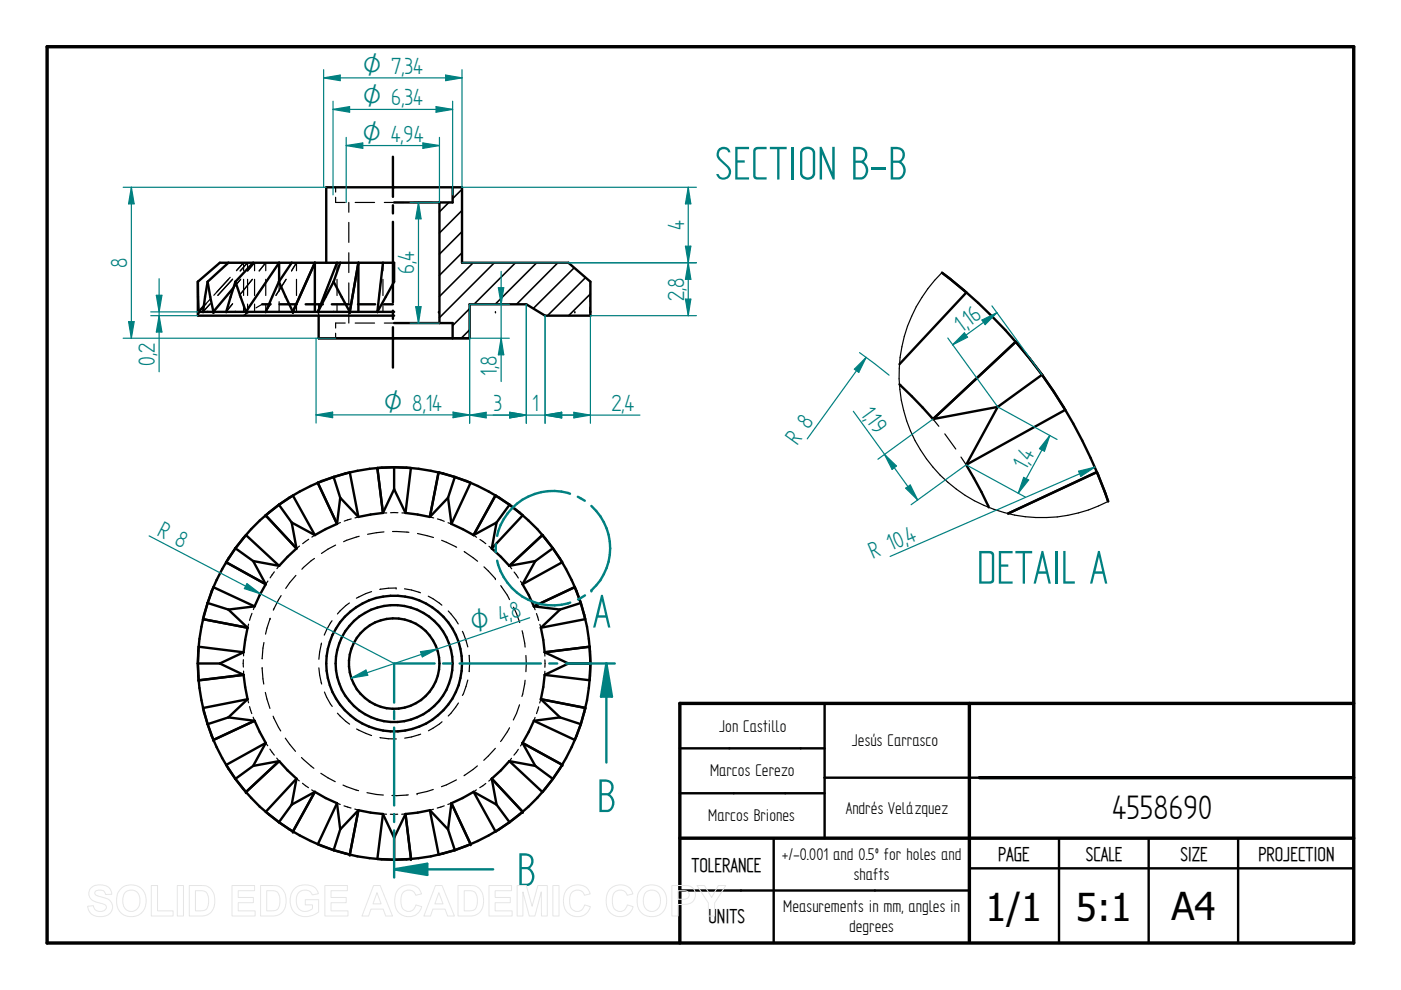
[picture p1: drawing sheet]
<svg xmlns="http://www.w3.org/2000/svg" width="297mm" height="210mm" viewBox="0 0 297 210" stroke-linecap="round" stroke-linejoin="round" font-family="sans-serif">
<path d="M10 9.9h277v190h-277zM205.5 149.1v50.5M287 149.1h-142.9v50.8M144.1 177.7h142.9M207.6 164.9h79.4" fill="none" stroke="#000" stroke-width=".72"/>
<g fill="none" stroke="#000" stroke-width=".51">
<path d="M83.6 39.7h-14.4v16M41.9 59.7l.2 6.4M41.9 59.7v7.2h41.7M44 59.7l1.3 6.4M44 59.7l-1 6.4M48.4 55.7l-4.4 4M49.9 59.7l2.3 6.4M49.9 59.7l-1.9 6.4M53.7 55.7l-3.8 4M59.1 59.7l3 6.4 4.7-10.4v10.4M59.1 59.7l-2.8 6.4M59.2 59.7v-4l-7 10.4"/>
<path d="M61.8 55.7l-2.7 4M70.7 59.7l3.5 6.4 1.8-10.4v10.4M71.5 55.7l-4.1 10.4 3.3-6.4M72.1 55.7l-1.4 4M81.2 55.7l-1.2 10.4 3.6-6.4v-4h-37l-4.7 4M41.9 66.1h41.7M43.2 64.9l-1.1 1.2M49.5 61l-4.2 5.1M67.6 66.9v4.8h32M83.6 99.1l-3.6 .1 1.2 9.6M83.6 99.1v4.6M83.6 99.1l3.5 .1-1.1 9.6"/>
<path d="M83.6 99.1a41 41 0 0 0-12.9 2M83.6 99.1a41.5 41.5 0 0 1 12.8 2M47.9 119.2l8.4 4.7M49.9 116.2a40.8 40.8 0 0 0-5.9 11.6M49.9 116.2l2.3-2.7 7 6.5M49.9 116.2l3.8 2.8M49.9 116.2l-1.9 3 8.3 4.7M53.7 119l5.5 1M53.7 119l2.6 4.9M56.3 109.3l6.6 7M59.1 107a40.5 40.5 0 0 0-9.2 9.2M59.1 107l3-1.9 4.7 8.4"/>
<path d="M59.1 107l2.7 3.8M59.1 107l-2.8 2.3 6.6 7M61.8 110.8l5 2.7M61.8 110.8l1.1 5.5M62.9 116.3l-3.7 3.7M70.7 101.1l-3.4 1.3 4.2 8.7M70.7 101.1l3.5-.9 1.8 9.4M70.7 101.1l1.4 4.4M70.7 101.1a40.6 40.6 0 0 0-11.6 5.9M71.5 111.1l-4.7 2.4M72.1 105.5l-.6 5.6M72.1 105.5l3.9 4.1"/>
<path d="M81.2 108.8l-5.2 .8M83.6 103.7l2.4 5.1M83.6 103.7l-2.4 5.1M86 108.8l5.1 .8M93 100.2l-1.9 9.4M95 105.5l.7 5.6M95 105.5l-3.9 4.1M95.7 111.1l4.7 2.4M96.4 101.1l-3.4-.9-1.9 9.4M96.4 101.1l3.4 1.3-4.1 8.7M96.4 101.1l-1.4 4.4M96.4 101.1a40.6 40.6 0 0 1 11.6 5.9"/>
<path d="M104.3 116.3l3.7 3.7M105 105l-4.6 8.5M105.3 110.8l-1 5.5M105.3 110.8l-4.9 2.7M108 107l2.8 2.3-6.5 7M108 107l-2.7 3.8M108 107a41.7 41.7 0 0 1 9.2 9.2M108 107l-2.9-1.9-4.7 8.4M113.5 119l-2.7 4.9M113.5 119l-5.5 1M117.2 116.2l2 3-8.4 4.7M117.2 116.2l-3.7 2.8"/>
<path d="M117.2 116.2l-2.2-2.8-7 6.6M117.2 116.2a42.2 42.2 0 0 1 5.9 11.6M44 127.8l-1 3.5 9.5 1.8M44 127.8a41.5 41.5 0 0 0-2.1 12.9M44 127.8l1.3-3.3 8.7 4.1M44 127.8l4.4 1.4M48.4 129.2l4.1 3.9M51.6 138.3l-9.5-1.2-.2 3.6M51.6 138.3l-5 2.4M52.5 133.1l-.9 5.2M54 128.6l-5.6 .6M56.3 123.9l-2.3 4.7"/>
<path d="M110.8 123.9l1.3 2.3 1.1 2.4M113.2 128.6l5.5 .6M114.7 133.1l.5 2.6 .3 2.6M115.5 138.3l5 2.4M115.5 138.3l9.5-1.2 .2 3.6M118.7 129.2l-4 3.9M121.9 124.5l-8.7 4.1M123.1 127.8l-1.2-3.3-8.7 4.1M123.1 127.8l1 3.5-9.4 1.8M123.1 127.8l-4.4 1.4M123.1 127.8a40.1 40.1 0 0 1 2.1 12.9M41.9 140.7l.2 3.5 9.5-1.1"/>
<path d="M41.9 140.7h4.7M41.9 140.7a41.5 41.5 0 0 0 2.1 12.8M44 153.5a40.6 40.6 0 0 0 5.9 11.6M46.6 140.7l5 2.4M48.4 152.1l5.6 .7M48.4 152.1l-4.4 1.4M51.6 143.1l.9 5.2M51.6 143.1l-9.5 1.2M52.5 148.3l-4.1 3.8M52.5 148.3l-9.5 1.8 1 3.4M54 152.8l-8.7 4.1-1.3-3.4M54 152.8l2.3 4.7"/>
<path d="M56.3 157.5l-2.6 4.9M56.3 157.5l-8.3 4.7 1.9 2.9M110.8 157.5l2.7 4.9M110.8 157.5l8.4 4.7-2 2.9M110.8 157.5l8.4 4.6M113.2 152.8l-2.4 4.7M113.2 152.8l8.7 4.1 1.2-3.4M114.7 148.3l9.4 1.8M114.7 148.3l9.4 1.8-1 3.4M114.7 148.3l4 3.8M115.5 143.1l-.8 5.2M118.7 152.1l-5.5 .7"/>
<path d="M118.7 152.1l4.4 1.4M120.5 140.7l-5 2.4M120.5 140.7h4.7M123.1 153.5a42.6 42.6 0 0 1-5.9 11.6M125.2 140.7a42.9 42.9 0 0 1-2.1 12.8M125.2 140.7l-.2 3.5-9.5-1.1M144.1 158.7h30.7M174.8 149.1v28.6M49.9 165.1a41.7 41.7 0 0 0 9.2 9.2M53.7 162.4l-3.8 2.7M59.1 174.3a42.2 42.2 0 0 0 11.6 6M59.2 161.4l-7 6.5-2.3-2.8"/>
<path d="M59.2 161.4l-5.5 1M59.2 161.4l3.7 3.7M61.8 170.6l-2.7 3.7M62.9 165.1l-6.6 7 2.8 2.2M62.9 165.1l-1.1 5.5M66.8 167.9l2.2 1.3 2.5 1.1M66.8 167.9l-4.7 8.4-3-2M66.8 167.9l-5 2.7M71.5 170.3l-4.1 8.7 3.3 1.3M71.5 170.3l.6 5.6M72.1 175.9l-1.4 4.4M76 171.8l2.6 .5 2.6 .3"/>
<path d="M76 171.8l-1.8 9.4-3.5-.9M76 171.8l-3.9 4.1M81.2 172.6l-1.2 9.5 3.6 .2M81.2 172.6l2.4 5M83.6 177.6v4.7M86 172.6l1.2 9.5-3.6 .2M86 172.6l-2.4 5M91.1 171.8l-5.1 .8M91.1 171.8l1.9 9.4 3.4-.9M91.1 171.8l3.9 4.1M95 175.9l1.4 4.4M95.7 170.3l-.7 5.6"/>
<path d="M95.7 170.3l4.1 8.7-3.4 1.3M100.4 167.9l4.7 8.4 2.9-2M100.4 167.9l4.9 2.7M100.4 167.9l-4.7 2.4M104.3 165.1l6.5 7-2.8 2.2M104.3 165.1l1 5.5M105.3 170.6l2.7 3.7M108 161.4l5.5 1M108 161.4l7 6.5 2.2-2.8M108 161.4l-1.8 1.9-1.9 1.8M108 174.3a42.2 42.2 0 0 1-11.6 6M113.5 162.4l3.7 2.7"/>
<path d="M117.2 165.1a40 40 0 0 1-9.2 9.2M144.1 168.2h30.7M164 177.7v22.2M207.6 164.9h-32.8M224.5 177.7v22.2M243.5 177.7v22.2M262.5 177.7v22.2M70.7 180.3a40.1 40.1 0 0 0 12.9 2M96.4 180.3a40.7 40.7 0 0 1-12.8 2M144.1 188.8h61.4M205.5 184.1h81.5"/>
<circle cx="83.6" cy="140.7" r="14.4"/>
<circle cx="83.6" cy="140.7" r="9.6"/>
<circle cx="83.6" cy="140.7" r="12.4"/>
</g>
<g fill="none" stroke="#000" stroke-width=".25">
<path d="M71.2 39.7v1M48.8 58.8l-3.5 3.8M51 59.3l-1.5 1.7M51.1 59.2l-2.9 3.4M51.6 55.7l-1.4 1.5M51.6 55.7v1.7M51.6 59.2v3.5M51.6 55.7l-1.5 1.7M52.5 57.4v-1.7l-1.6 1.7M52.5 59.2v3.5M54 55.7v1.7M54 59.2v3.5"/>
<path d="M54 55.7l-1.5 1.7M54 55.7l-1.5 1.8M56.3 57.4v-1.7l-1.4 1.7M56.3 59.2v3.5M56.8 59.2l-2.3 3.4M59.2 59.7v2.1M59.2 55.7l-1.2 1.7M62.9 57.4v-1.7l-1.1 1.7M62.9 59.2v3.5M70.1 59.2l-1.4 3.4M71.2 41.8v1.1h2M71.5 57.4v-1.7l-.7 1.7"/>
<path d="M71.5 59.2v3.5M74 42.9v2.1M74 47.2v4.2M74 53.6v4.2M74 60v4.2M75.3 42.9h4.1M80.8 59.2l-.4 3.4M81.2 57.4v-1.7l-.2 1.7M81.2 59.2v3.5M81.5 42.9h4.1M87.7 42.9h4.1M93.9 42.9h2.1"/>
<path d="M43 66.1h.1M43.7 64.4l-1.6 1.7M44.6 63.4l-1.4 1.5M44.6 64.4l-1.6 1.7M46.2 62.6l3.1-3.4-3.1 3.5M46.7 64.4l-1.4 1.7M47.9 66.1h.1M48 66.1h.1M49.3 64.4l-1.4 1.7M49.3 64.4l-1.3 1.7M50.8 62.6l2.7-3.4-2.7 3.5M51.6 64.5v1.6"/>
<path d="M52.5 64.5v1.6M52.9 66.1l-1.3 .8M53.3 64.4l-1.1 1.7M54 64.5v1.6M55.6 64.5l-1.3 .8M56.3 66.1h.1M56.3 64.5v1.6M57.4 64.4l-1.1 1.7M58.5 62.6l2.2-3.4-2.2 3.5M59.2 64v2.1M62.9 64.5v1.6M67.3 66.1h.1"/>
<path d="M67.4 66.1h.1M67.6 64.5v.8M67.6 66.1v.8M68 64.4l-.7 1.7M71.2 70.7v1M71.5 64.5v1.6M73.2 68.5h-2v1.1M74 66.4v2.1M75.3 68.5h4.1M80 66.1h.1M80.2 64.4l-.2 1.7M81.2 64.5v1.6"/>
<path d="M81.5 68.5h4.1M87.7 68.5h4.1M93.9 68.5h2.1M59.2 120l-.5 .6M63.5 115.8l-.6 .5M65.4 114.3l-1.2 1M66.7 118.4l-2.7 2.3M66.8 113.5l-.7 .4M71.2 115.6l-3 1.7M72.2 110.8l-.7 .3M74.5 110l-1.5 .5M76 109.6l-.7 .2"/>
<path d="M76.2 113.7l-3.3 1.2M81.2 108.8h.8M81.4 112.8l-3.5 .5M83.2 112.7l3.5 .2M84.4 108.7h-1.6M85.2 108.8h.8M88.5 113.1l3.4 .9M91.1 109.6l.8 .2M92.7 110l1.5 .5M93.6 114.6l3.2 1.4M95 110.8l.7 .3M98.4 116.9l2.9 2.1"/>
<path d="M100.4 113.5l.6 .4M101.8 114.4l1.2 .9M103.7 115.8l.6 .5M108 120l.5 .6M51.6 139.9v1.5M51.6 138.3v.8M52.7 132.3l-.2 .8M53.4 130l-.5 1.5M54 128.6l-.3 .6M56 136.2l-.4 3.5M56.8 123.2l-.5 .7M57.3 131.1h.1"/>
<path d="M57.3 131.1l-1 3.4M58.2 121.2l-.9 1.3M59.6 126.3l-1.6 3.1M62.7 122l-2.1 2.8M68.2 136.4l-.6 3.4M70.4 131.6l-1.7 3.1M74.1 127.8l-.8 .6-1.8 1.8M78.8 125.4l-3.2 1.4M84 124.7h.1M84 124.7l-3.5 .3M85.8 124.8l1.4 .3 2 .6M90.8 126.4l2.9 1.9"/>
<path d="M95 129.5l2.2 2.8M98 133.9l1.2 3.3M99.5 138.9v3.5M102.6 120.2l2.4 2.5M105 122.7h.1M106.2 124.2l1.8 2.9M108.9 128.7l1.3 3.3M109 121.3l.9 1.3M110.4 123.2l.4 .7M110.7 133.7l.6 3.5M111.5 139v3.4M113.2 128.6l.3 .7"/>
<path d="M113.7 130.1l.5 1.5M114.5 132.4l.2 .7M115.5 138.3v.8M115.5 139.9v1.6M51.6 142.3v.8M52.5 148.3l.2 .7M52.9 149.8l.5 1.5M53.7 152.1l.3 .7M55.6 141.5l.3 3.5M56.3 146.8l.9 3.4M56.3 157.5l.5 .6M57.2 158.8l1 1.3"/>
<path d="M57.9 151.8l1.6 3.2M60.5 156.5l2.2 2.8M67.6 141.6l.6 3.4M68.8 146.7l.5 1.1 1.1 2M71.5 151.2l2.6 2.3M75.6 154.6l3.2 1.4M80.6 156.4l3.4 .3M89.2 155.7l-3.4 .8M93.7 153l-2.9 1.9M97.2 149.1l-2.2 2.7M99.2 144.2l-1.2 3.2M105 158.7l-2.4 2.5"/>
<path d="M108 154.3l-1.9 2.9M109.9 158.9l-.9 1.2M110.1 149.4l-1.3 3.3M110.8 157.5l-.4 .7M111.3 144.2l-.6 3.5M113.5 152.1l-.3 .7M114.2 149.9l-.5 1.4M114.7 148.3l-.3 .8M115.5 142.3v.8M58.7 160.7l.5 .7M62.9 165.1l.6 .5M63.9 160.6l2.6 2.3"/>
<path d="M64.1 166.1l1.3 .9M66.1 167.5l.7 .4M68 164l3.1 1.7M71.5 170.3l.6 .3M72.7 166.5l3.3 1.1M72.9 170.9l1.5 .4M75.2 171.5l.8 .3M77.8 168.1l3.5 .5M81.2 172.6h.8M84.3 172.6h-1.5M86 172.6h-.8M86.6 168.5l-3.5 .2"/>
<path d="M88.4 168.3h.1M91.9 167.4l-3.5 .9M91.9 171.6l-.8 .2M94.2 170.9l-1.5 .4M95.7 170.3l-.7 .3M96.8 165.4l-3.2 1.4M101 167.5l-.6 .4M101.2 162.4l-2.8 2.1M103 166.1l-1.3 .9M104.3 165.1l-.7 .5M108.5 160.8l-.5 .6"/>
</g>
<g fill="#000">
<circle cx="42.1" cy="66.1" r=".25"/>
<circle cx="45.3" cy="66.1" r=".25"/>
<circle cx="52.2" cy="66.1" r=".25"/>
<circle cx="62.1" cy="66.1" r=".25"/>
<circle cx="74.2" cy="66.1" r=".25"/>
<circle cx="80" cy="99.2" r=".25"/>
<circle cx="48" cy="119.2" r=".25"/>
<circle cx="56.3" cy="109.3" r=".25"/>
<circle cx="67.4" cy="102.4" r=".25"/>
<circle cx="93" cy="100.2" r=".25"/>
<circle cx="105.1" cy="105.1" r=".25"/>
<circle cx="115" cy="113.5" r=".25"/>
<circle cx="43" cy="131.3" r=".25"/>
<circle cx="121.9" cy="124.5" r=".25"/>
<circle cx="125" cy="137.1" r=".25"/>
<circle cx="42.1" cy="144.2" r=".25"/>
<circle cx="45.3" cy="156.9" r=".25"/>
<circle cx="124.1" cy="150.1" r=".25"/>
<circle cx="52.2" cy="167.9" r=".25"/>
<circle cx="62.1" cy="176.3" r=".25"/>
<circle cx="99.8" cy="179" r=".25"/>
<circle cx="110.8" cy="172.1" r=".25"/>
<circle cx="119.2" cy="162.2" r=".25"/>
<circle cx="74.2" cy="181.2" r=".25"/>
<circle cx="87.1" cy="182.1" r=".25"/>
</g>
<path d="M129.4 116.2a12.1 12.1 0 0 1-4 9" fill="none" stroke="#008080" stroke-width=".51"/>
<circle cx="125.4" cy="125.2" r=".25" fill="#008080"/>
<g fill="none" stroke="#008080" stroke-width=".51">
<path d="M105.2 115.4v1.7M105.4 118.9a12 12 0 0 0 15.5 8.9M120.9 104.7a12 12 0 0 0-15.5 8.9M122.5 105.3l1.5 .9M125.4 107.3a12.2 12.2 0 0 1 4 8.9M124 126.2l-1.4 .9M83.6 150.7v1.8M83.6 154.3v16.5M92.2 140.7h-8.6v8.3M93.9 140.7h1.8M97.4 140.7h17.3M116.5 140.7h1.6"/>
<path d="M120 140.7h8.6M83.6 172.6v1.7M83.6 176.1v8.2h21"/>
</g>
<path d="M199.7 57.8a30.3 30.3 0 0 0-3.3 39.5 30.3 30.3 0 0 0 38.6 9M197.8 88.9l1.2 1.5M200.3 92l2.3 3.2M203.7 96.9l1.1 1.7" fill="none" stroke="#000" stroke-width=".25"/>
<path d="M190.7 77.2l14.2-15.2-5.2-4.2a104.6 104.6 0 0 1 21.2 21.7M215.3 72.4l-17.5 16.5M220.9 79.5a104.4 104.4 0 0 1 14 26.8l-2.3-6.2-18.9 8.8 18.8-8.8M220.9 79.5l-5.5-7-17.6 16.4M220.9 79.5l4.9 7.4-21 11.7M220.9 79.5l-9.4 6.8M190.7 81.5l2.6 2.5 4.5 4.9M204.8 98.6a73.2 73.2 0 0 1 4.8 9M211.5 86.3l-13.7 2.6M211.5 86.3l-6.7 12.3" fill="none" stroke="#000" stroke-width=".51"/>
<g fill="#000">
<circle cx="215.4" cy="72.5" r=".25"/>
<circle cx="232.6" cy="100.1" r=".25"/>
</g>
<path d="M83.6 184.3l7-1.2v2.4z" fill="#008080"/>
<path d="M128.6 140.7v21M83.6 184.3l7-1.2v2.4z" fill="none" stroke="#008080" stroke-width=".51"/>
<path d="M128.6 140.7l1.1 7h-2.3z" fill="#008080"/>
<path d="M128.6 140.7l1.1 7h-2.3zM128.6 140.7h1.7M83.6 184.3v1.8" fill="none" stroke="#008080" stroke-width=".51"/>
<g fill="none" stroke="#000" stroke-width=".34">
<path d="M95.2 42.9l-2 2M98 40.1l-2 2M98 44.6l-4.8 4.8M98 49.1l-4.8 4.8M98 53.6l-4.8 4.8M100.3 55.7l-7.1 7.2M104.8 55.7l-11.6 11.7M109.3 55.7l-8.8 8.8M113.8 55.7l-8.8 8.8M118.3 55.7l-8.8 8.8M121.7 56.8l-8.6 8.6M124.2 58.8l-8.1 8.1"/>
<path d="M99.6 65.4l-3.6 3.6M99.6 69.9l-1.8 1.8M125.2 62.3l-4.6 4.6M125.2 66.8l-.2 .1"/>
</g>
<path d="M83.6 39.7h14.4v16h22.5l4.7 4v7.2h-9.6l-4-2.4h-12v7.2h-16M96 39.7v3.2h-12.4M93.2 42.9v25.6M83.6 68.5h12.4v3.2" fill="none" stroke="#000" stroke-width=".51"/>
<path d="M125.2 59.7v1.1M93 66.1h.1M105 66.1h.1M105.1 66.1h.1M121.9 66.1h.1M125 66.1h.1M125 65.1v1M125.1 66.1h.1M125.1 61.9v2.1" fill="none" stroke="#000" stroke-width=".25"/>
<path d="M187.5 96.4l2.6 2.4-1 .7zM197.8 88.9l-11.7 8.5M204.8 98.6l-11.6 8.4" fill="none" stroke="#008080" stroke-width=".25"/>
<path d="M187.5 96.4l2.6 2.4-1 .7z" fill="#008080"/>
<path d="M192 103.5l1-.7 1.6 3.2z" fill="none" stroke="#008080" stroke-width=".25"/>
<path d="M192 103.5l1-.7 1.6 3.2z" fill="#008080"/>
<path d="M180.9 87.2l13.7 18.8M204.8 98.6l12.6 6.8M211.5 86.3l12.6 6.9M222.6 92.3l-1.2 3.4-1-.6z" fill="none" stroke="#008080" stroke-width=".25"/>
<path d="M222.6 92.3l-1.2 3.4-1-.6z" fill="#008080"/>
<path d="M217 101.2l1.1 .6-2.2 2.8z" fill="none" stroke="#008080" stroke-width=".25"/>
<path d="M217 101.2l1.1 .6-2.2 2.8z" fill="#008080"/>
<path d="M201 71.7l10.5 14.6M208.2 67.9l3.2-1.6-2.5 2.5zM210.3 64.9l10.6 14.6M222.6 92.3l-6.7 12.3" fill="none" stroke="#008080" stroke-width=".25"/>
<path d="M208.2 67.9l3.2-1.6-2.5 2.5z" fill="#008080"/>
<path d="M204.5 70.6l.6 .9-3.1 1.6z" fill="none" stroke="#008080" stroke-width=".25"/>
<path d="M204.5 70.6l.6 .9-3.1 1.6z" fill="#008080"/>
<path d="M211.4 66.3l-9.4 6.8M112.3 131l-37.8 12.8M74.5 143.8l3.1-1.7 .4 1.1z" fill="none" stroke="#008080" stroke-width=".25"/>
<path d="M55.6 64.5h1.8M59.3 64.5h3.6M64.8 64.5h3.6M70.4 64.5h3.6M75.9 64.5h3.6M81.4 64.5h1.9" fill="none" stroke="#000" stroke-width=".51"/>
<path d="M74.5 143.8l3.1-1.7 .4 1.1z" fill="#008080"/>
<path d="M89.2 138.2l3.5-.6-3.2 1.7z" fill="none" stroke="#008080" stroke-width=".25"/>
<path d="M89.2 138.2l3.5-.6-3.2 1.7z" fill="#008080"/>
<path d="M83.3 33.2v8.5M83.3 43.5v1.8M83.3 47v17.1M83.3 65.9v1.7M83.3 69.4v8.5" fill="none" stroke="#000" stroke-width=".51"/>
<path d="M68.6 14.8v24.9M94.5 15.9l3.5 .6-3.5 .6zM98 14.8v24.9" fill="none" stroke="#008080" stroke-width=".25"/>
<path d="M94.5 15.9l3.5 .6-3.5 .6z" fill="#008080"/>
<path d="M68.6 16.5l3.5-.6v1.2z" fill="none" stroke="#008080" stroke-width=".25"/>
<path d="M68.6 16.5l3.5-.6v1.2z" fill="#008080"/>
<path d="M68.6 16.5h29.4M70.6 21.5v19.8M92.5 22.6l3.5 .6-3.5 .6zM96 21.5v19.8" fill="none" stroke="#008080" stroke-width=".25"/>
<path d="M92.5 22.6l3.5 .6-3.5 .6z" fill="#008080"/>
<path d="M70.6 23.2l3.5-.6v1.2z" fill="none" stroke="#008080" stroke-width=".25"/>
<path d="M70.6 23.2l3.5-.6v1.2z" fill="#008080"/>
<path d="M70.6 23.2h25.4M228.7 99.9l3.4-.8-3 1.9zM232.1 99.1l-43.4 18.9" fill="none" stroke="#008080" stroke-width=".25"/>
<path d="M228.7 99.9l3.4-.8-3 1.9z" fill="#008080"/>
<path d="M31.6 113.6l52 27.1M52.4 123.7l2.8 2.2-3.4-1.1z" fill="none" stroke="#008080" stroke-width=".25"/>
<path d="M52.4 123.7l2.8 2.2-3.4-1.1z" fill="#008080"/>
<path d="M98 39.7h49.7M98 55.7h49.7M145.3 52.2h1.2l-.6 3.5z" fill="none" stroke="#008080" stroke-width=".25"/>
<path d="M145.3 52.2h1.2l-.6 3.5z" fill="#008080"/>
<path d="M145.9 39.7l.6 3.5h-1.2z" fill="none" stroke="#008080" stroke-width=".25"/>
<path d="M145.9 39.7l.6 3.5h-1.2z" fill="#008080"/>
<path d="M145.9 39.7v16M86.9 42.9h6.3M88.7 42.9l.6 3.5h-1.2zM86.9 68.5h6.3" fill="none" stroke="#008080" stroke-width=".25"/>
<path d="M88.7 42.9l.6 3.5h-1.2z" fill="#008080"/>
<path d="M88.1 65h1.2l-.6 3.5z" fill="none" stroke="#008080" stroke-width=".25"/>
<path d="M88.1 65h1.2l-.6 3.5z" fill="#008080"/>
<path d="M88.7 42.9v25.6M99.6 64.5v25.2M111.6 64.5v25.2M99.6 88l3.5-.6v1.2z" fill="none" stroke="#008080" stroke-width=".25"/>
<path d="M99.6 88l3.5-.6v1.2z" fill="#008080"/>
<path d="M108.1 87.4l3.5 .6-3.5 .6z" fill="none" stroke="#008080" stroke-width=".25"/>
<path d="M108.1 87.4l3.5 .6-3.5 .6z" fill="#008080"/>
<path d="M115.6 66.9v22.8M125.2 66.9v22.8M99.6 88h12M115.6 88l3.5-.6v1.2z" fill="none" stroke="#008080" stroke-width=".25"/>
<path d="M115.6 88l3.5-.6v1.2z" fill="#008080"/>
<path d="M121.7 87.4l3.5 .6-3.5 .6z" fill="none" stroke="#008080" stroke-width=".25"/>
<path d="M121.7 87.4l3.5 .6-3.5 .6z" fill="#008080"/>
<path d="M67 71.7v18M99.6 71.7v18M96.1 87.4l3.5 .6-3.5 .6zM115.6 88h20.1" fill="none" stroke="#008080" stroke-width=".25"/>
<path d="M96.1 87.4l3.5 .6-3.5 .6z" fill="#008080"/>
<path d="M67 88l3.5-.6v1.2z" fill="none" stroke="#008080" stroke-width=".25"/>
<path d="M67 88l3.5-.6v1.2z" fill="#008080"/>
<path d="M120.5 55.7h27.2M125.2 66.9h22.5M145.3 63.4h1.2l-.6 3.5zM67 88h32.6" fill="none" stroke="#008080" stroke-width=".25"/>
<path d="M145.3 63.4h1.2l-.6 3.5z" fill="#008080"/>
<path d="M145.9 55.7l.6 3.5h-1.2z" fill="none" stroke="#008080" stroke-width=".25"/>
<path d="M145.9 55.7l.6 3.5h-1.2z" fill="#008080"/>
<path d="M145.9 55.7v11.2M111.6 64.5v25.2M115.6 66.9v22.8M108.1 87.4l3.5 .6-3.5 .6z" fill="none" stroke="#008080" stroke-width=".25"/>
<path d="M108.1 87.4l3.5 .6-3.5 .6z" fill="#008080"/>
<path d="M115.6 88l3.5-.6v1.2z" fill="none" stroke="#008080" stroke-width=".25"/>
<path d="M115.6 88l3.5-.6v1.2z" fill="#008080"/>
<path d="M73.4 29.1v13.8M89.7 30.3l3.5 .6-3.5 .6zM93.2 29.1v13.8M104.6 88h18" fill="none" stroke="#008080" stroke-width=".25"/>
<path d="M89.7 30.3l3.5 .6-3.5 .6z" fill="#008080"/>
<path d="M73.4 30.9l3.5-.6v1.2z" fill="none" stroke="#008080" stroke-width=".25"/>
<path d="M73.4 30.9l3.5-.6v1.2z" fill="#008080"/>
<path d="M73.4 30.9h19.8M181.1 78.3l2.5-2.5-1.5 3.2zM182.2 74.8l6.3 4.7M183.6 75.8l-12.4 17.2" fill="none" stroke="#008080" stroke-width=".25"/>
<path d="M181.1 78.3l2.5-2.5-1.5 3.2z" fill="#008080"/>
<path d="M26.1 39.7h43.1M27.9 39.7l.5 3.5h-1.1zM26.1 71.7h45.1" fill="none" stroke="#008080" stroke-width=".25"/>
<path d="M27.9 39.7l.5 3.5h-1.1z" fill="#008080"/>
<path d="M27.3 68.2h1.1l-.5 3.5z" fill="none" stroke="#008080" stroke-width=".25"/>
<path d="M27.3 68.2h1.1l-.5 3.5z" fill="#008080"/>
<path d="M27.9 39.7v32M99.6 71.7h8.4M99.6 64.5h8.4M106.3 71.7l.5 3.5h-1.1z" fill="none" stroke="#008080" stroke-width=".25"/>
<path d="M106.3 71.7l.5 3.5h-1.1z" fill="#008080"/>
<path d="M105.7 61h1.1l-.5 3.5z" fill="none" stroke="#008080" stroke-width=".25"/>
<path d="M105.7 61h1.1l-.5 3.5z" fill="#008080"/>
<path d="M106.3 57.5v23.4M32 66.1h9.9M32 66.9h9.9M33.1 62.6h1.2l-.6 3.5z" fill="none" stroke="#008080" stroke-width=".25"/>
<path d="M33.1 62.6h1.2l-.6 3.5z" fill="#008080"/>
<path d="M33.7 66.9l.6 3.5h-1.2z" fill="none" stroke="#008080" stroke-width=".25"/>
<path d="M33.7 66.9l.6 3.5h-1.2z" fill="#008080"/>
<path d="M33.7 59.1v19.7" fill="none" stroke="#008080" stroke-width=".25"/>
<g fill="none" stroke="#e6e6e6" stroke-width=".21">
<path d="M19.3 188.3a3.1 3.1 0 0 1 4 .1l.4 1.2-1.3 .1a1.28 1.28 0 0 0-1-1 1.28 1.28 0 0 0-1.3 .5v.3a5.6 5.6 0 0 0 2.5 1 1.98 1.98 0 0 1 1.2 2.4 1.98 1.98 0 0 1-2.2 1.4 2.48 2.48 0 0 1-3-2.1l1.2-.2a1.44 1.44 0 0 0 1.3 1.2 1.44 1.44 0 0 0 1.5-.8 1.18 1.18 0 0 0-1.4-.9 2.36 2.36 0 0 1-2.4-2.1l.1-.6zM25.8 188.3a3.3 3.3 0 0 1 3.9-.1 3.3 3.3 0 0 1 1.2 3.8 3.2 3.2 0 0 1-3.8 2.3 3.2 3.2 0 0 1-2.4-3.8 3 3 0 0 1 1.1-2.2zM26.5 189.3a1.87 1.87 0 0 1 2.2-.4 1.87 1.87 0 0 1 1 2.1 1.87 1.87 0 0 1-1.8 2.3 1.87 1.87 0 0 1-1.9-2.3l.1-.8zM32.1 187.7h1.3v5.4h3.3v1.1h-4.6zM37.6 187.7h1.3v6.5h-1.3zM40.1 187.7h2.4a2.79 2.79 0 0 1 3 3.4 2.79 2.79 0 0 1-2.9 3.1h-2.5zM41.4 188.8a2.64 2.64 0 0 1 2.5 .6 3.3 3.3 0 0 1-.3 3.5l-.8 .2h-1.4zM49.2 187.7h4.8v1.1h-3.5v1.5h3.2v1.1h-3.2v1.7h3.6v1.1h-4.9zM55.2 187.7h2.4a2.79 2.79 0 0 1 3.1 3.4 2.79 2.79 0 0 1-3 3.1h-2.5zM56.6 188.8a2.64 2.64 0 0 1 2.4 .6 3.3 3.3 0 0 1-.3 3.5l-.8 .2h-1.3zM62.3 188.6a3.6 3.6 0 0 1 4.6-.2l.6 1.1-1.3 .2a1.8 1.8 0 0 0-2.2-.9 1.8 1.8 0 0 0-1.2 2.1 2.01 2.01 0 0 0 1.1 2.2 2.01 2.01 0 0 0 2.3-.4v-.8h-1.5v-1.1h2.9v2.5a3.8 3.8 0 0 1-5.5-.2 4 4 0 0 1 .2-4.5zM68.9 187.7h4.8v1.1h-3.5v1.5h3.2v1.1h-3.2v1.7h3.6v1.1h-4.9z"/>
<path d="M79.2 187.7h1.4l2.6 6.5h-1.4l-.6-1.5h-2.5l-.6 1.5h-1.4zM79.9 189.3l.9 2.3h-1.7zM84.5 188.5a2.87 2.87 0 0 1 4.9 1l-1.3 .3a1.6 1.6 0 0 0-1.8-1 1.6 1.6 0 0 0-1.3 1.7 2.19 2.19 0 0 0 1.3 2.7 1.55 1.55 0 0 0 1.9-1.3l1.2 .3a2.93 2.93 0 0 1-3.4 2.1 2.93 2.93 0 0 1-2.3-3.3v-.6a3.2 3.2 0 0 1 .8-1.9zM92.3 187.7h1.4l2.6 6.5h-1.4l-.5-1.5h-2.6l-.5 1.5h-1.4zM93 189.3l.9 2.3h-1.7zM97.1 187.7h2.4a2.79 2.79 0 0 1 3 3.4 2.79 2.79 0 0 1-2.9 3.1h-2.5zM98.4 188.8a2.64 2.64 0 0 1 2.4 .6 3.3 3.3 0 0 1-.2 3.5l-.9 .2h-1.3zM103.7 187.7h4.8v1.1h-3.5v1.5h3.2v1.1h-3.2v1.7h3.6v1.1h-4.9zM109.6 187.7h2l1.2 4.5 1.2-4.5h2v6.5h-1.2v-5.1l-1.4 5.1h-1.2l-1.3-5.1v5.1h-1.3zM117.2 187.7h1.3v6.5h-1.3zM120.3 188.5a2.87 2.87 0 0 1 4.8 1l-1.2 .3a1.6 1.6 0 0 0-1.9-1 1.6 1.6 0 0 0-1.2 1.7 2.19 2.19 0 0 0 1.3 2.7 1.55 1.55 0 0 0 1.8-1.3l1.3 .3a2.93 2.93 0 0 1-3.5 2.1 2.93 2.93 0 0 1-2.2-3.3v-.6a3.2 3.2 0 0 1 .8-1.9zM129.3 188.5a2.87 2.87 0 0 1 4.9 1l-1.2 .3a1.6 1.6 0 0 0-1.9-1 1.6 1.6 0 0 0-1.3 1.7 2.19 2.19 0 0 0 1.3 2.7 1.55 1.55 0 0 0 1.9-1.3l1.2 .3a2.93 2.93 0 0 1-3.4 2.1 2.93 2.93 0 0 1-2.3-3.3l.1-.6a3.2 3.2 0 0 1 .7-1.9z"/>
<path d="M136.2 188.3a3.3 3.3 0 0 1 3.9-.1 3.3 3.3 0 0 1 1.1 3.8 3.2 3.2 0 0 1-3.7 2.3 3.2 3.2 0 0 1-2.4-3.8 3 3 0 0 1 1.1-2.2zM136.9 189.3a1.87 1.87 0 0 1 2.2-.4 1.87 1.87 0 0 1 .9 2.1 1.87 1.87 0 0 1-1.8 2.3 1.87 1.87 0 0 1-1.8-2.3l.1-.8zM142.4 187.7h2.1a2.5 2.5 0 0 1 2.7 1 2.08 2.08 0 0 1-.1 2.2 2.08 2.08 0 0 1-2.1 .9h-1.2v2.4h-1.4zM143.8 188.8h.6a1.28 1.28 0 0 1 1.7 .9 1.22 1.22 0 0 1-1.6 1h-.7zM147.8 187.7h1.5l1.6 2.6 1.4-2.6h1.6l-2.4 3.8v2.7h-1.3v-2.7z"/>
</g>
<g font-size="11.3" fill="#008080">
<text x="151.5" y="38.1">SECTION B-B</text>
<text x="207.1" y="123.7">DETAIL A</text>
<text x="125.6" y="133.1">A</text>
<text x="126.6" y="172.2">B</text>
<text x="109.6" y="187.8">B</text>
</g>
<g font-size="8.1">
<text x="235.8" y="173.7">4558690</text>
<text x="208.9" y="195.3">1/1</text>
<text x="228.1" y="195.3">5:1</text>
<text x="248.4" y="195.1">A4</text>
</g>
<g font-size="5.6" fill="#008080">
<text x="145" y="48.7" transform="rotate(-90 145 48.7)">4</text>
<text x="27" y="56.8" transform="rotate(-90 27 56.8)">8</text>
<text x="87.8" y="58.1" transform="rotate(-90 87.8 58.1)">6,4</text>
<text x="145" y="63.8" transform="rotate(-90 145 63.8)">2,8</text>
<text x="203.9" y="70.7" transform="rotate(-36 203.9 70.7)">1,</text>
<text x="205.6" y="69.4" transform="rotate(-36 205.6 69.4)">16</text>
<text x="32.8" y="77.6" transform="rotate(-90 32.8 77.6)">0,2</text>
<text x="105.4" y="79.7" transform="rotate(-90 105.4 79.7)">1,8</text>
<text x="104.6" y="87.1">3</text>
<text x="112.9" y="87.1">1</text>
<text x="129.6" y="87.1">2,4</text>
<text x="182.3" y="87.7" transform="rotate(54 182.3 87.7)">1,</text>
<text x="183.6" y="89.4" transform="rotate(54 183.6 89.4)">19</text>
<text x="169" y="94.5" transform="rotate(-54 169 94.5)">R 8</text>
<text x="217.5" y="99.9" transform="rotate(-61 217.5 99.9)">1,</text>
<text x="218.5" y="98" transform="rotate(-61 218.5 98)">4</text>
<text x="33.1" y="113.4" transform="rotate(27 33.1 113.4)">R 8</text>
<text x="185.1" y="118.6" transform="rotate(-23 185.1 118.6)">R 10,</text>
<text x="192.7" y="115.3" transform="rotate(-23 192.7 115.3)">4</text>
<text x="108.8" y="131.3" transform="rotate(-19 108.8 131.3)">8</text>
</g>
<g font-size="5.4" fill="#008080">
<text x="76.9" y="15.6">O 7,34</text>
<text x="77" y="22.3">O 6,34</text>
<text x="76.8" y="30">O 4,94</text>
<text x="81.4" y="87.1">O 8,14</text>
<text x="100.5" y="134" transform="rotate(-19 100.5 134)">O 4,</text>
</g>
<g font-size="4.8">
<text x="146.6" y="184.8">TOLERANCE</text>
<text x="211.6" y="182.5">PAGE</text>
<text x="230.2" y="182.5">SCALE</text>
<text x="250.3" y="182.5">SIZE</text>
<text x="266.8" y="182.5">PROJECTION</text>
<text x="150.2" y="195.8">UNITS</text>
</g>
<g font-size="4.1">
<text x="152.5" y="155.1">Jon Castillo</text>
<text x="180.6" y="158.2">Jesús Carrasco</text>
<text x="150.5" y="164.5">Marcos Cerezo</text>
<text x="179.3" y="172.6">Andrés Velázquez</text>
<text x="150.2" y="174.1">Marcos Briones</text>
<text x="165.8" y="182.4">+/-0.001 and 0.5º for holes and</text>
<text x="181" y="186.6">shafts</text>
<text x="166.1" y="193.5">Measurements in mm, angles in</text>
<text x="180" y="197.6">degrees</text>
</g>
</svg>
